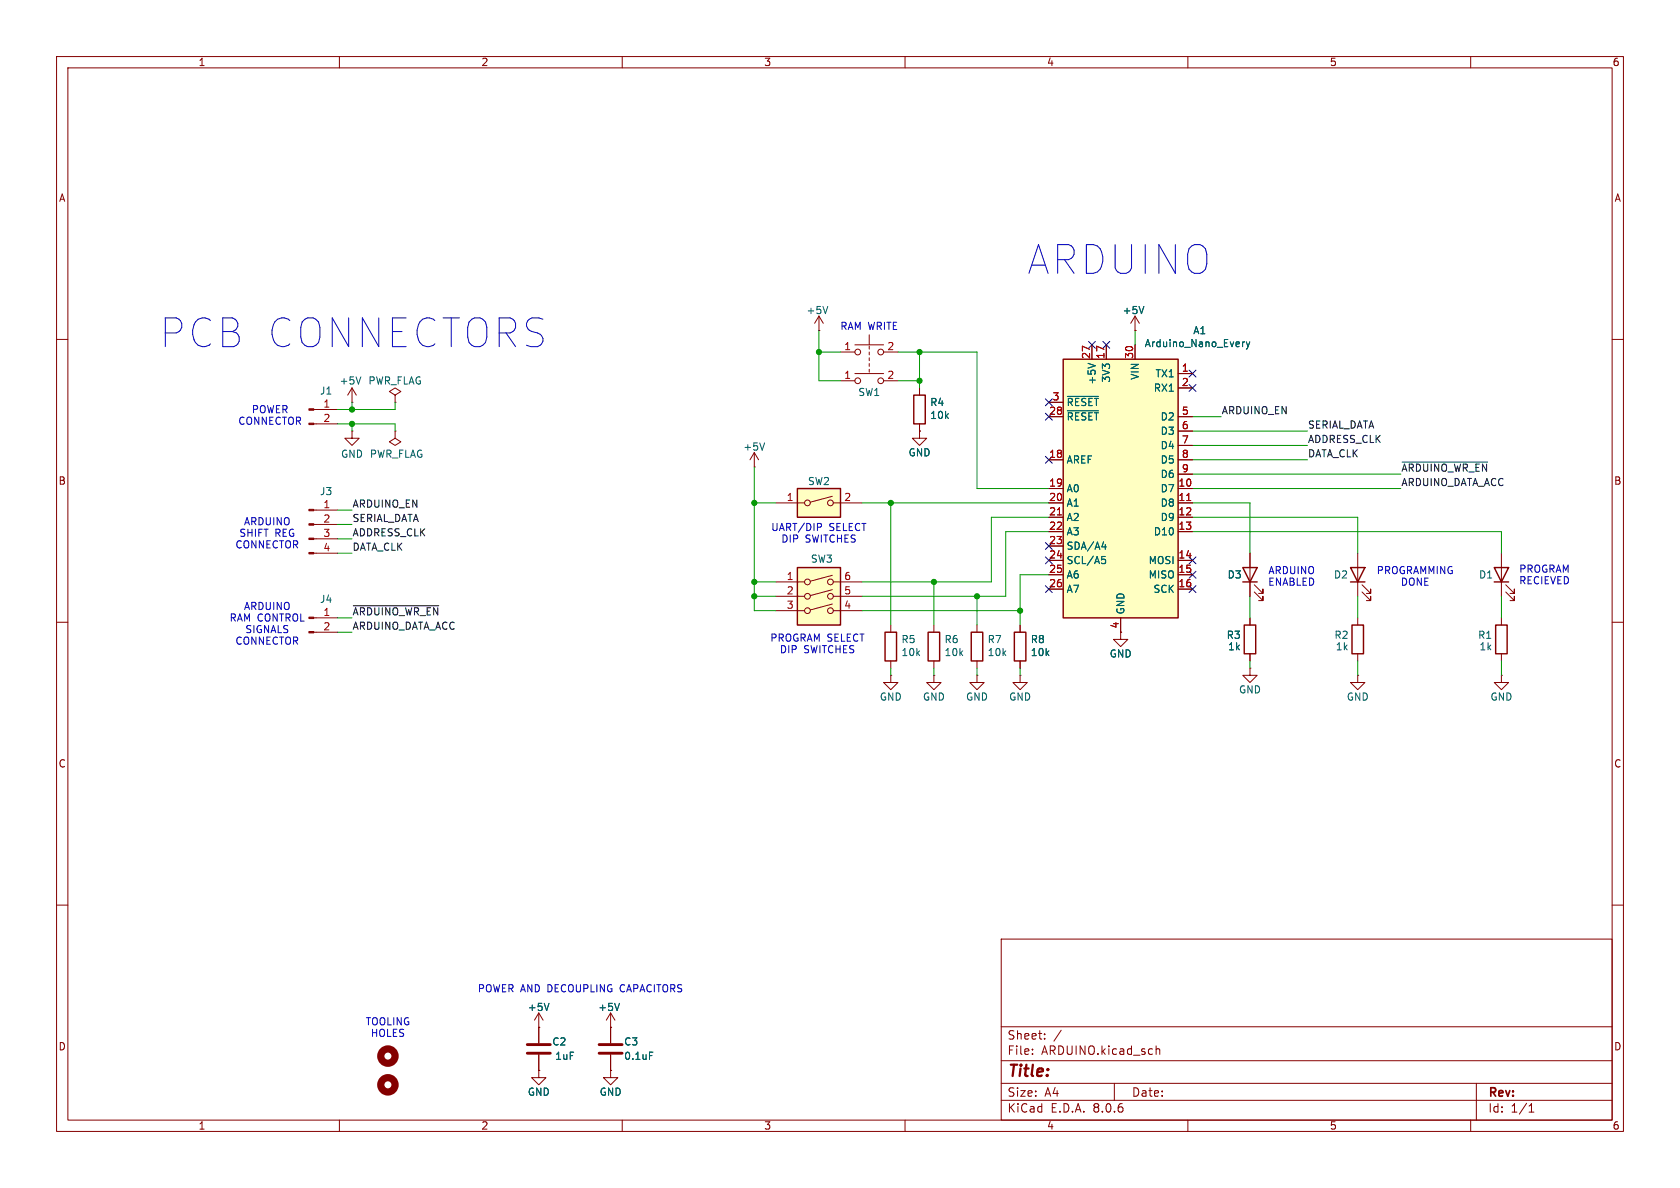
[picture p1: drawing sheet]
<svg xmlns="http://www.w3.org/2000/svg" width="297mm" height="210mm" viewBox="0 0 297 210" stroke-linecap="round" stroke-linejoin="round" font-family="sans-serif">
<g fill="none" stroke="#840000" stroke-width=".18">
<path d="M10 10h277v190h-277zM12 12h273v186h-273zM60 10v2M110 10v2M160 10v2M210 10v2M260 10v2M10 60h2M153.7 59.2v1.8M200.7 58.4h.1M200.7 55.9l-.8 1.3M200.7 55.9v2.5"/>
<path d="M200.7 55.9l.7 1.3M285 60h2M55.5 74.9h4.2M55.5 72.4h4.2M62.2 71.1h.1M62.2 68.6l-.7 1.3M62.2 68.6v2.5M62.2 68.6l.8 1.3M69.8 69.9l1.1-.7-1.1-.6-1 .6 1 .7v1.2M69.8 71.1h.1M148.6 62.2h2.5M148.6 67.3h2.5"/>
<path d="M151.1 66h5.1M151.1 61h5.1M153.7 61.2v.5M153.7 62.2v.5M153.7 63.2v.6M153.7 64.3v.5M153.7 65.3v.5M156.2 62.2h2.5M156.2 67.3h2.5M162.6 68.6v1.3M162.6 74.9v1.3M133.3 82.6h.1"/>
<path d="M133.3 80l-.7 1.3M133.3 80v2.6M133.3 80l.8 1.3M10 110h2M55.5 111.8h4.2M55.5 109.2h4.2M157.5 119.4v1.3h1.2l-1.2 1.2-1.3-1.2h1.3M157.5 119.4h.1M157.5 110.5v1.3M157.5 116.8v1.3M165.1 119.4v1.3h1.3l-1.3 1.2-1.3-1.2h1.3M165.1 119.4h.1"/>
<path d="M165.1 110.5v1.3M165.1 116.8v1.3M172.7 119.4v1.3h1.3l-1.3 1.2-1.3-1.2h1.3M172.7 119.4h.1M180.3 119.4v1.3h1.3l-1.3 1.2-1.2-1.2h1.2M180.3 119.4h.1M180.3 110.5v1.3M180.3 116.8v1.3M198.1 111.8v1.2h1.3l-1.3 1.3-1.3-1.3h1.3M285 110h2M10 160h2M285 160h2"/>
<path d="M107.9 179.1v5.3M107.9 179.1l-.7 1.2M107.9 179.1l.8 1.2M177 166h108v32h-108zM60 198v2M95.2 181.6v2.8M95.2 186.4v2.8M107.9 181.6h.1M107.9 189.2v1.3h1.3l-1.3 1.3-1.2-1.3h1.2M107.9 189.2h.1M107.9 186.4v2.8M110 198v2"/>
<path d="M160 198v2M177 194.5h108M177 191.5h108M177 187.5h108M177 181.5h108M182.5 186.3v.1M182.5 185.5v.1M184.7 183.6v.1M184.7 182.8v.1M187.6 182.1l-1.3 2M197 191.5v3M204.4 184.9v1.5"/>
<path d="M204.4 185.5l.2-.1 .4 .1v.9M210 198v2M260 198v2M261 191.5v6.5M270.3 196.6h.9M270.3 195.5l.4-.4v1.5"/>
<circle cx="151.6" cy="67.3" r=".51"/>
<circle cx="151.6" cy="62.2" r=".51"/>
<circle cx="155.7" cy="67.3" r=".51"/>
<circle cx="155.7" cy="62.2" r=".51"/>
</g>
<g fill="#840000" stroke="#840000" stroke-width=".18">
<path d="M54.6 74.8h.9v.3h-.9z"/>
<path d="M54.6 72.3h.9v.2h-.9z"/>
<path d="M54.6 111.6h.9v.3h-.9z"/>
<path d="M54.6 109.1h.9v.2h-.9z"/>
</g>
<path d="M161.5 69.9h2.1v5h-2.1zM156.5 111.8h2v5h-2zM164.1 111.8h2v5h-2zM179.3 111.8h2.1v5h-2.1z" fill="none" stroke="#840000" stroke-width=".25"/>
<path d="M202.2 54.2l-.4 1.2M63.8 66.6l-.4 1.3M135.2 78.3l-.5 1.3M109.5 177.4l-.4 1.2M114.8 186h.6" fill="none" stroke="#006464" stroke-width=".18"/>
<path d="M93.2 186.2h4.1M93.2 184.7h4.1M105.9 186.2h4.1M105.9 184.7h4.1" fill="none" stroke="#840000" stroke-width=".51"/>
<path d="M141 86.4h7.6v5h-7.6z" fill="#ffffc2"/>
<g fill="none" stroke="#840000" stroke-width=".18">
<path d="M137.2 88.9h5M147.1 87.7l-3.8 1.1M147.3 88.9h5.1"/>
<circle cx="142.7" cy="88.9" r=".51"/>
<circle cx="146.8" cy="88.9" r=".51"/>
</g>
<path d="M141 86.4h7.6v5h-7.6z" fill="none" stroke="#840000" stroke-width=".25"/>
<path d="M141 100.3h7.6v10.2h-7.6z" fill="#ffffc2"/>
<g fill="none" stroke="#840000" stroke-width=".18">
<path d="M162.6 76.2v1.3h1.2l-1.2 1.2-1.3-1.2h1.3M162.6 76.2h.1M221 97.8v7.6M240 97.8v7.6M137.2 102.9h5M137.2 105.4h5M137.2 108h5M147.1 106.8l-3.8 1M147.1 104.2l-3.8 1.1M147.1 101.7l-3.8 1M147.3 102.9h5.1M147.3 105.4h5.1"/>
<path d="M147.3 108h5.1M221.7 104.6l1.6 1.6v-.8v.8h-.8M221.7 103.4l1.6 1.5v-.8v.8h-.8M240.8 104.6l1.5 1.6v-.8v.8h-.7M240.8 103.4l1.5 1.5v-.8v.8h-.7"/>
<circle cx="142.7" cy="108" r=".51"/>
<circle cx="142.7" cy="102.9" r=".51"/>
<circle cx="142.7" cy="105.4" r=".51"/>
<circle cx="146.8" cy="105.4" r=".51"/>
<circle cx="146.8" cy="102.9" r=".51"/>
<circle cx="146.8" cy="108" r=".51"/>
</g>
<path d="M141 100.3h7.6v10.2h-7.6zM219.7 100.3h2.5l-1.2 2.6zM219.7 102.9h2.5M238.8 100.3h2.5l-1.3 2.6zM238.8 102.9h2.5" fill="none" stroke="#840000" stroke-width=".25"/>
<path d="M188 63.5h20.3v45.7h-20.3z" fill="#ffffc2"/>
<path d="M188 63.5h20.3v45.7h-20.3zM171.7 111.8h2v5h-2zM220 110.5h2v5.1h-2zM239 110.5h2v5.1h-2zM264.2 100.3h2.5l-1.3 2.6zM264.2 102.9h2.5M264.4 110.5h2v5.1h-2z" fill="none" stroke="#840000" stroke-width=".25"/>
<g fill="none" stroke="#840000" stroke-width=".18">
<path d="M144.8 58.4h.1M144.8 55.9l-.8 1.3M144.8 55.9v2.5M144.8 55.9l.7 1.3M200.7 58.4h.1M62.2 76.2v1.3h1.3l-1.3 1.2-1.2-1.2h1.2M62.2 76.2h.1M69.8 76.2v1.3l1.1 .6-1.1 .6-1-.6 1-.6M69.8 76.2h.1M162.6 76.2h.1M162.6 68.6v1.3M162.6 74.9v1.3"/>
<path d="M185.4 73.7h2.6M185.4 71.1h2.6M193 61v2.5M195.6 61v2.5M200.7 61v2.5M208.3 66h2.5M208.3 68.6h2.5M208.3 73.7h2.5M208.3 76.2h2.5M208.3 78.7h2.5M55.5 97.8h4.2M55.5 95.3h4.2"/>
<path d="M55.5 92.7h4.2M55.5 90.2h4.2M185.4 86.4h2.6M185.4 88.9h2.6M185.4 91.4h2.6M185.4 94h2.6M185.4 99.1h2.6M185.4 81.3h2.6M185.4 96.5h2.6M208.3 86.4h2.5M208.3 88.9h2.5M208.3 91.4h2.5"/>
<path d="M208.3 94h2.5M208.3 99.1h2.5M208.3 81.3h2.5M208.3 83.8h2.5M221 97.8v2.5M265.4 97.8v7.6M172.7 110.5v1.3M172.7 116.8v1.3M180.3 110.5v1.3M180.3 116.8v1.3M185.4 101.6h2.6M185.4 104.1h2.6"/>
<path d="M198.1 109.2v2.6M208.3 101.6h2.5M208.3 104.1h2.5M221 118.1v1.3h1.2l-1.2 1.3-1.3-1.3h1.3M221 118.1h.1M221 102.9v2.5M221 109.2v1.3M221 115.6v1.2M240 119.4v1.3h1.3l-1.3 1.2-1.2-1.2h1.2M240 119.4h.1M240 109.2v1.3M240 115.6v1.2"/>
<path d="M265.4 119.4v1.3h1.3l-1.3 1.2-1.2-1.2h1.2M265.4 119.4h.1M265.4 109.2v1.3M265.4 115.6v1.2M266.2 104.6l1.5 1.6v-.8v.8h-.7M266.2 103.4l1.5 1.5v-.8v.8h-.7M95.2 179.1l-.7 1.2M95.2 179.1v5.3M95.2 179.1l.8 1.2M95.2 189.2v1.3h1.3l-1.3 1.3-1.2-1.3h1.2M95.2 189.2h.1M95.2 181.6h.1"/>
<path d="M95.2 186.4v2.8M107.9 181.6h.1M107.9 189.2h.1M107.9 181.6v2.8M107.9 186.4v2.8"/>
</g>
<path d="M186.9 91h.8M209.8 88.5h.7" fill="none" stroke="#a90000" stroke-width=".18"/>
<g fill="none" stroke="#006464" stroke-width=".18">
<path d="M146.3 54.2l-.4 1.2M202.2 54.2l-.4 1.2M188.7 72.6h5.5M188.7 70.1h5.5M192.3 64.2l1.3 .5M220 60.4l-.3 .3M220.3 60.4l.3 .9M220.6 61.3l-.3 .4M220.9 60.4l-.3 .9M194.8 98.4h.6M194.8 96.7h.8M194.9 98.9h.3l.3 .2-.2 .5h-.4"/>
<path d="M195.4 96.3v.8M97.1 177.4l-.5 1.2M109.5 177.4l-.4 1.2M114.8 186h.6"/>
</g>
<g fill="#840000" stroke="#840000" stroke-width=".18">
<path d="M54.6 97.7h.9v.2h-.9z"/>
<path d="M54.6 95.1h.9v.3h-.9z"/>
<path d="M54.6 92.6h.9v.2h-.9z"/>
<path d="M54.6 90h.9v.3h-.9z"/>
</g>
<g fill="none" stroke="#840000" stroke-width="1.3">
<circle cx="68.6" cy="186.7" r="1.27"/>
<circle cx="68.6" cy="191.8" r="1.27"/>
</g>
<path d="M247.9 81.7h15.1M62.5 107.1h15.1" fill="none" stroke="#0f0f0f" stroke-width=".18"/>
<path d="M145 92.5l.2 .3v.3l-.2 .1" fill="none" stroke="#0000c2" stroke-width=".18"/>
<g fill="none" stroke="#009600" stroke-width=".18">
<path d="M144.8 58.4v8.9h3.8M200.7 58.4v2.6M59.7 74.9h10.1v1.3M62.2 71.1v1.3M62.2 74.9v1.3M69.8 71.1v1.3h-10.1M144.8 62.2h3.8M158.7 62.2h14v24.2h12.7M158.7 67.3h3.9M162.6 62.2v6.4M210.8 73.7h5.1M210.8 78.7h20.3"/>
<path d="M210.8 76.2h20.3M59.7 95.3h2.5M59.7 90.2h2.5M59.7 92.7h2.5M59.7 97.8h2.5M133.3 88.9h3.9M133.3 82.6v25.4h3.9M152.4 88.9h33M157.5 88.9v21.6M185.4 94h-7.6v11.4h-25.4M185.4 91.4h-10.1v11.5h-22.9M210.8 94h54.6v3.8"/>
<path d="M210.8 88.9h10.2v8.9M210.8 86.4h36.8M210.8 81.3h20.3M210.8 91.4h29.2v6.4M210.8 83.8h36.8M59.7 109.2h2.5M59.7 111.8h2.5M133.3 105.4h3.9M133.3 102.9h3.9M152.4 108h27.9M157.5 118.1v1.3M165.1 102.9v7.6"/>
<path d="M165.1 118.1v1.3M172.7 105.4v5.1M172.7 118.1v1.3M180.3 118.1v1.3M185.4 101.6h-5.1v8.9M221 105.4v3.8M221 116.8v1.3M240 105.4v3.8M240 116.8v2.6M265.4 105.4v3.8M265.4 116.8v2.6"/>
</g>
<g fill="none" stroke="#000084" stroke-width=".18">
<path d="M184.8 70.5l1.2 1.2M184.8 73.1l1.2 1.2M186 70.5l-1.2 1.2M186 73.1l-1.2 1.2M192.4 60.4l1.2 1.2M193.6 60.4l-1.2 1.2M195 60.4l1.2 1.2M196.2 60.4l-1.2 1.2M210.2 65.4l1.2 1.2M210.2 68l1.2 1.2M211.4 65.4l-1.2 1.2M211.4 68l-1.2 1.2"/>
<path d="M184.8 98.5l1.2 1.2M184.8 95.9l1.2 1.2M184.8 80.7l1.2 1.2M186 98.5l-1.2 1.2M186 95.9l-1.2 1.2M186 80.7l-1.2 1.2M210.2 98.5l1.2 1.2M211.4 98.5l-1.2 1.2M184.8 103.5l1.2 1.2M186 103.5l-1.2 1.2M210.2 101l1.2 1.2M210.2 103.5l1.2 1.2"/>
<path d="M211.4 101l-1.2 1.2M211.4 103.5l-1.2 1.2"/>
</g>
<g fill="#009600" stroke="#009600" stroke-width=".18">
<circle cx="62.2" cy="74.9" r=".46"/>
<circle cx="62.2" cy="72.4" r=".46"/>
<circle cx="144.8" cy="62.2" r=".46"/>
<circle cx="162.6" cy="62.2" r=".46"/>
<circle cx="162.6" cy="67.3" r=".46"/>
<circle cx="133.3" cy="88.9" r=".46"/>
<circle cx="157.5" cy="88.9" r=".46"/>
<circle cx="172.7" cy="105.4" r=".46"/>
<circle cx="133.3" cy="102.9" r=".46"/>
<circle cx="133.3" cy="105.4" r=".46"/>
<circle cx="180.3" cy="108" r=".46"/>
<circle cx="165.1" cy="102.9" r=".46"/>
</g>
<g font-size="7.1" fill="#0000c2">
<text x="181.7" y="48.7">ARDUINO</text>
<text x="28.3" y="61.7">PCB CONNECTORS</text>
</g>
<text font-size="2.8" fill="#840000" x="178" y="190.9">Title:</text>
<g font-size="2.1" fill="#840000">
<text x="178" y="184">Sheet:</text>
<text x="178" y="186.7">File:</text>
<text x="184.1" y="186.7">ARDUINO.kicad_sch</text>
<text x="178" y="196.9">KiCad</text>
<text x="178" y="194.1">Size:</text>
<text x="184.7" y="194.1">A4</text>
<text x="185.7" y="196.9">E.D.A.</text>
<text x="193.3" y="196.9">8.0.6</text>
<text x="200" y="194.1">Date:</text>
<text x="263" y="194.3">Rev:</text>
<text x="263" y="196.9">Id:</text>
<text x="267.1" y="196.9">1/1</text>
</g>
<g font-size="1.8" fill="#840000">
<text x="35" y="11.9">1</text>
<text x="85" y="11.9">2</text>
<text x="135" y="11.9">3</text>
<text x="185" y="11.9">4</text>
<text x="235" y="11.9">5</text>
<text x="285" y="11.9">6</text>
<text x="10.3" y="35.9">A</text>
<text x="285.3" y="35.9">A</text>
<text x="10.3" y="85.9">B</text>
<text x="285.3" y="85.9">B</text>
<text x="197.9" y="111.2" transform="rotate(-90 197.9 111.2)">4</text>
<text x="10.3" y="135.9">C</text>
<text x="285.3" y="135.9">C</text>
<text x="10.3" y="185.9">D</text>
<text x="285.3" y="185.9">D</text>
<text x="35" y="199.9">1</text>
<text x="85" y="199.9">2</text>
<text x="135" y="199.9">3</text>
<text x="185" y="199.9">4</text>
<text x="235" y="199.9">5</text>
<text x="285" y="199.9">6</text>
</g>
<g font-size="1.8" fill="#006464">
<text x="142.5" y="55.7">+5V</text>
<text x="198.4" y="55.7">+5V</text>
<text x="210.8" y="59.3">A1</text>
<text x="202.3" y="61.6">Arduino_Nano_Every</text>
<text x="56.5" y="70">J1</text>
<text x="59.9" y="68.2">+5V</text>
<text x="65" y="68.2">PWR_FLAG</text>
<text x="151.6" y="70.2">SW1</text>
<text x="164.3" y="72">R4</text>
<text x="188.5" y="72">~{RESET}</text>
<text x="193.9" y="68.1" transform="rotate(-90 193.9 68.1)">+5V</text>
<text x="196.4" y="67.7" transform="rotate(-90 196.4 67.7)">3V3</text>
<text x="201.5" y="67.2" transform="rotate(-90 201.5 67.2)">VIN</text>
<text x="203.9" y="69.4">RX1</text>
<text x="204.2" y="66.9">TX1</text>
<text x="164.3" y="74.3">10k</text>
<text x="188.5" y="74.5">~{RESET}</text>
<text x="205.1" y="74.5">D2</text>
<text x="205.1" y="77.1">D3</text>
<text x="60.2" y="81.1">GND PWR_FLAG</text>
<text x="131.3" y="79.9">+5V</text>
<text x="160.5" y="80.9">GND</text>
<text x="188.5" y="82.1">AREF</text>
<text x="205.1" y="79.6">D4</text>
<text x="205.1" y="82.1">D5</text>
<text x="56.5" y="87.7">J3</text>
<text x="142.7" y="86">SW2</text>
<text x="188.5" y="87.2">A0</text>
<text x="188.5" y="89.8">A1</text>
<text x="205.1" y="87.2">D7</text>
<text x="205.1" y="89.8">D8</text>
<text x="205.1" y="84.7">D6</text>
<text x="188.5" y="92.3">A2</text>
<text x="188.5" y="94.8">A3</text>
<text x="203.9" y="94.8">D10</text>
<text x="205.1" y="92.3">D9</text>
<text x="143.3" y="99.7">SW3</text>
<text x="188.5" y="97.4">SDA/A4</text>
<text x="188.5" y="99.9">SCL/A5</text>
<text x="203" y="99.9">MOSI</text>
<text x="56.5" y="106.8">J4</text>
<text x="188.5" y="102.5">A6</text>
<text x="188.5" y="105">A7</text>
<text x="203" y="102.5">MISO</text>
<text x="203.8" y="105">SCK</text>
<text x="216.9" y="102.5">D3</text>
<text x="235.7" y="102.5">D2</text>
<text x="261.4" y="102.5">D1</text>
<text x="159.3" y="113.9">R5</text>
<text x="166.9" y="113.9">R6</text>
<text x="174.5" y="113.9">R7</text>
<text x="182.1" y="113.9">R8</text>
<text x="199" y="108.7" transform="rotate(-90 199 108.7)">GND</text>
<text x="216.8" y="113.1">R3</text>
<text x="235.8" y="113.1">R2</text>
<text x="261.2" y="113.1">R1</text>
<text x="159.3" y="116.2">10k</text>
<text x="166.9" y="116.2">10k</text>
<text x="174.5" y="116.2">10k</text>
<text x="182.1" y="116.2">10k</text>
<text x="196.1" y="116.4">GND</text>
<text x="217" y="115.2">1k</text>
<text x="236.1" y="115.2">1k</text>
<text x="261.5" y="115.2">1k</text>
<text x="155.4" y="124.1">GND</text>
<text x="163.1" y="124.1">GND</text>
<text x="170.7" y="124.1">GND</text>
<text x="178.3" y="124.1">GND</text>
<text x="218.9" y="122.8">GND</text>
<text x="238" y="124.1">GND</text>
<text x="263.4" y="124.1">GND</text>
<text x="93.2" y="178.9">+5V</text>
<text x="105.7" y="178.9">+5V</text>
<text x="97.5" y="185">C2</text>
<text x="110.2" y="185">C3</text>
<text x="98.1" y="187.6">1uF</text>
<text x="110.2" y="187.6">0.1uF</text>
<text x="93.2" y="193.9">GND</text>
<text x="105.9" y="193.9">GND</text>
</g>
<g font-size="1.8" fill="#0000c2">
<text x="148.5" y="58.5">RAM WRITE</text>
<text x="42" y="75.3">CONNECTOR</text>
<text x="44.4" y="73.3">POWER</text>
<text x="42.2" y="95.1">SHIFT</text>
<text x="43" y="93.1">ARDUINO</text>
<text x="48.6" y="95.1">REG</text>
<text x="136.2" y="94.1">UART/DIP</text>
<text x="146.5" y="94.1">SELECT</text>
<text x="41.5" y="97.1">CONNECTOR</text>
<text x="138" y="96.1">DIP</text>
<text x="142.3" y="96.1">SWITCHES</text>
<text x="224.1" y="101.7">ARDUINO</text>
<text x="243.3" y="101.7">PROGRAMMING</text>
<text x="268.5" y="101.4">PROGRAM</text>
<text x="224.1" y="103.7">ENABLED</text>
<text x="247.5" y="103.7">DONE</text>
<text x="268.5" y="103.5">RECIEVED</text>
<text x="40.5" y="110.1">RAM CONTROL</text>
<text x="43" y="108">ARDUINO</text>
<text x="43.3" y="112.1">SIGNALS</text>
<text x="136.1" y="113.6">PROGRAM SELECT</text>
<text x="41.5" y="114.2">CONNECTOR</text>
<text x="137.8" y="115.7">DIP</text>
<text x="142.1" y="115.7">SWITCHES</text>
<text x="84.4" y="175.6">POWER AND DECOUPLING</text>
<text x="109.9" y="175.6">CAPACITORS</text>
<text x="64.5" y="181.5">TOOLING</text>
<text x="65.5" y="183.5">HOLES</text>
</g>
<g font-size="1.8" fill="#a90000">
<text x="149.2" y="62">1</text>
<text x="156.8" y="62">2</text>
<text x="192.8" y="63.5" transform="rotate(-90 192.8 63.5)">27</text>
<text x="195.3" y="63.5" transform="rotate(-90 195.3 63.5)">17</text>
<text x="200.4" y="63.5" transform="rotate(-90 200.4 63.5)">30</text>
<text x="208.8" y="65.8">1</text>
<text x="149.2" y="67.1">1</text>
<text x="156.8" y="67.1">2</text>
<text x="186" y="70.9">3</text>
<text x="208.8" y="68.3">2</text>
<text x="57.1" y="72.1">1</text>
<text x="57.1" y="74.7">2</text>
<text x="185.4" y="73.4">28</text>
<text x="208.8" y="73.4">5</text>
<text x="208.8" y="75.9">6</text>
<text x="185.4" y="81">18</text>
<text x="208.8" y="78.5">7</text>
<text x="208.8" y="81">8</text>
<text x="208.8" y="83.6">9</text>
<text x="57.1" y="89.9">1</text>
<text x="139" y="88.6">1</text>
<text x="149.2" y="88.6">2</text>
<text x="185.4" y="86.1">19</text>
<text x="185.4" y="88.6">20</text>
<text x="208.2" y="86.1">10</text>
<text x="208.2" y="88.6">11</text>
<text x="57.1" y="92.5">2</text>
<text x="57.1" y="95">3</text>
<text x="185.4" y="91.2">21</text>
<text x="185.4" y="93.7">22</text>
<text x="208.2" y="91.2">12</text>
<text x="208.2" y="93.7">13</text>
<text x="57.1" y="97.5">4</text>
<text x="185.4" y="96.3">23</text>
<text x="185.4" y="98.8">24</text>
<text x="185.4" y="101.3">25</text>
<text x="208.2" y="98.8">14</text>
<text x="208.2" y="101.3">15</text>
<text x="139" y="102.6">1</text>
<text x="139" y="105.2">2</text>
<text x="139" y="107.7">3</text>
<text x="149.2" y="107.7">4</text>
<text x="149.2" y="105.2">5</text>
<text x="149.2" y="102.6">6</text>
<text x="185.4" y="103.9">26</text>
<text x="208.2" y="103.9">16</text>
<text x="57.1" y="109">1</text>
<text x="57.1" y="111.5">2</text>
</g>
<g font-size="1.8" fill="#0f0f0f">
<text x="215.9" y="73.3">ARDUINO_EN</text>
<text x="231.1" y="75.9">SERIAL_DATA</text>
<text x="231.1" y="80.9">DATA_CLK</text>
<text x="231.1" y="78.4">ADDRESS_CLK</text>
<text x="247.6" y="83.5">~{ARDUINO_WR_EN}</text>
<text x="62.2" y="89.8">ARDUINO_EN</text>
<text x="247.6" y="86">ARDUINO_DATA_ACC</text>
<text x="62.2" y="94.9">ADDRESS_CLK</text>
<text x="62.2" y="92.4">SERIAL_DATA</text>
<text x="62.2" y="97.4">DATA_CLK</text>
<text x="62.2" y="108.9">~{ARDUINO_WR_EN}</text>
<text x="62.2" y="111.4">ARDUINO_DATA_ACC</text>
</g>
</svg>
